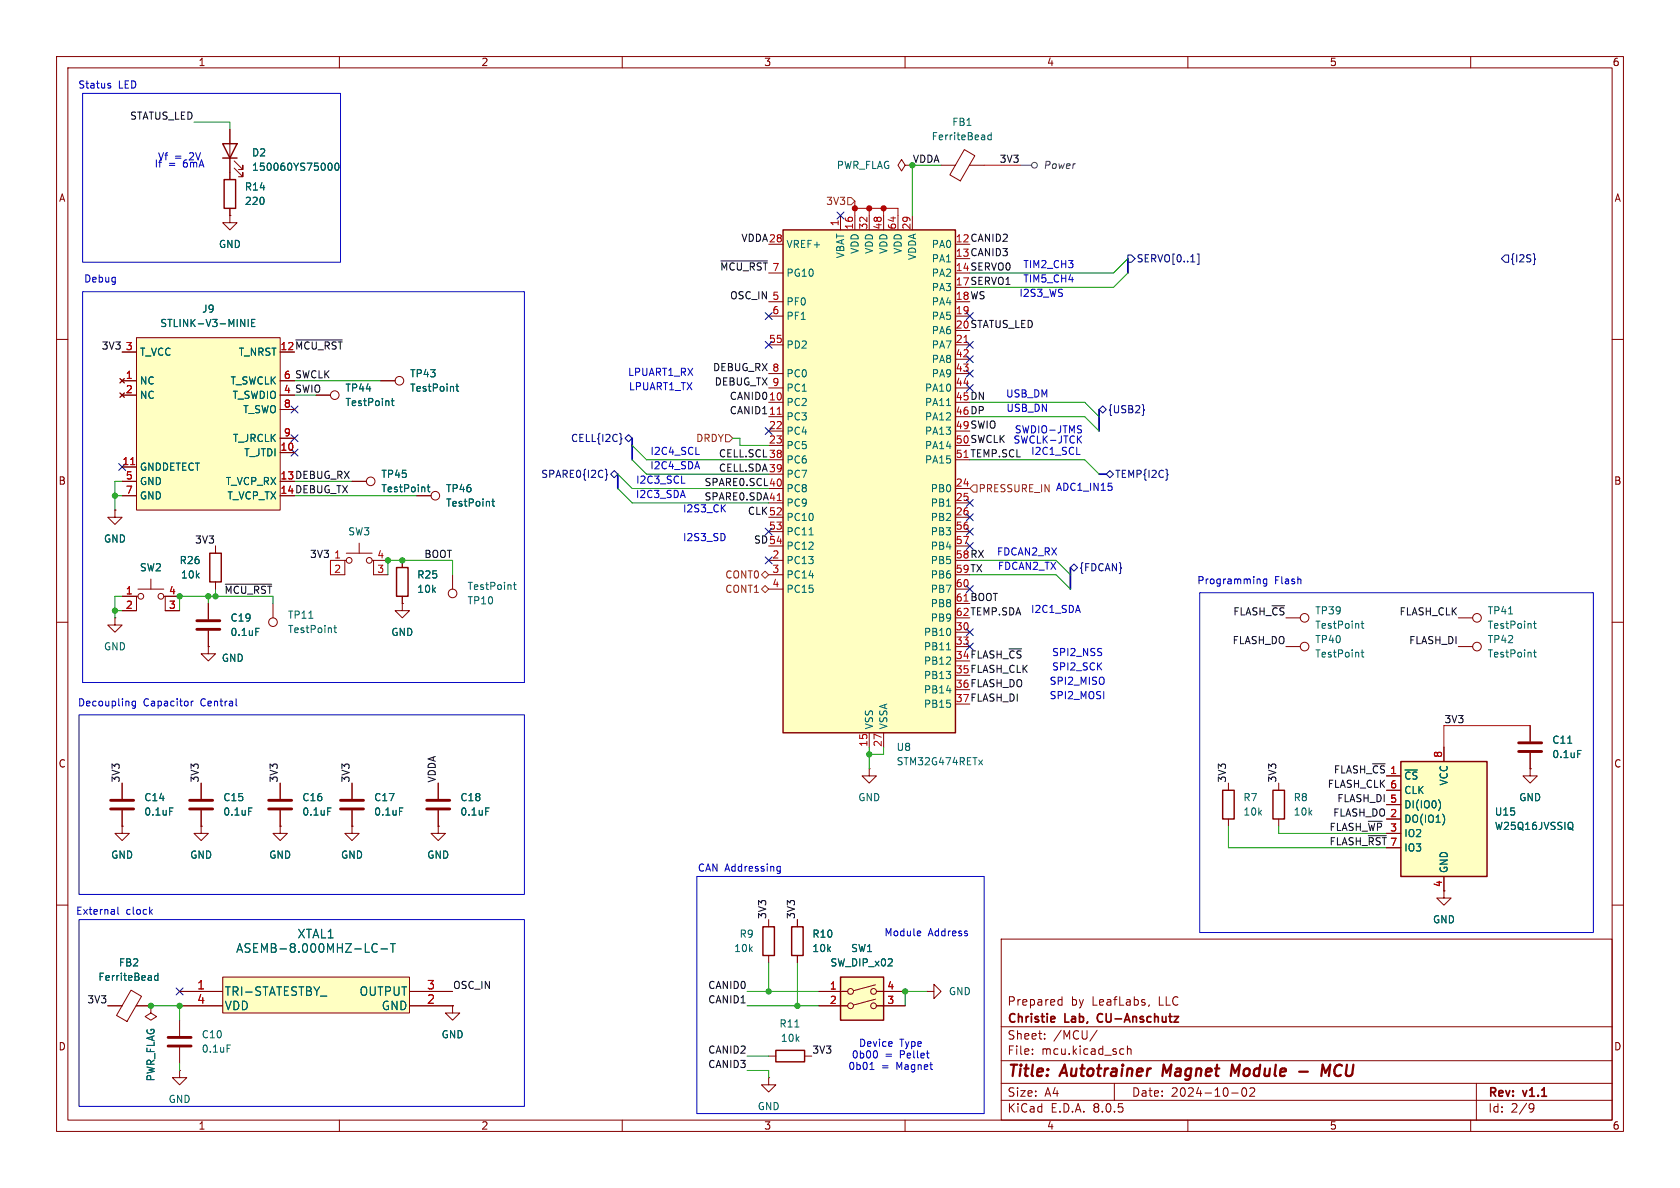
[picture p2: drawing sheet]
<svg xmlns="http://www.w3.org/2000/svg" width="297mm" height="210mm" viewBox="0 0 297 210" stroke-linecap="round" stroke-linejoin="round" font-family="sans-serif">
<g fill="none" stroke="#840000" stroke-width=".18">
<path d="M10 10h277v190h-277zM12 12h273v186h-273zM60 10v2M110 10v2M160 10v2M210 10v2M260 10v2M10 60h2M285 60h2M10 110h2M285 110h2M10 160h2"/>
<path d="M285 160h2M177 166h108v32h-108zM187.2 177.6h.5M187.2 176.8h.5M187.7 176.2v1.5M203.2 177.6l-.2 .3M60 198v2M110 198v2M160 198v2M177 194.5h108M177 191.5h108M177 187.5h108"/>
<path d="M177 181.5h108M182.5 186.3v.1M182.5 185.5v.1M184.7 183.6v.1M184.7 182.8v.1M194 182.1l-1.3 2M197 191.5v3M198.2 185.4l.5 .1M198.7 186.3l-.5 .1M199.3 185.5l.2-.1 .4 .1 .1 .9M199.3 184.9v1.5M210 198v2"/>
<path d="M217.7 193.2h1.2M219.7 192.4l.2-.1a.81 .81 0 0 1 .6 .6 .81 .81 0 0 1-.3 .8l-.2 .1a.81 .81 0 0 1-.3-1.4zM221 192.4l.5-.1 .2 .1 .1 .3-.9 1.1h.9M260 198v2M261 191.5v6.5M270.6 195.1l.5 .1a.99 .99 0 0 1-.4 1.4h-.2M271.2 195.7l-.3 .3h-.3"/>
</g>
<path d="M205.7 188.2l-.2 2M219.2 188.2l-.9 1.4-.5-1.4-.2 2M229.7 189.4h1.5M233.6 190.2l.2-2 .5 1.4 .9-1.4-.3 2M236.2 188.5a1.27 1.27 0 0 0 0 1.6" fill="none" stroke="#840000" stroke-width=".4"/>
<path d="M186.4 179.8l.1 .2-.7 .2M194.1 179.4l-.1 .4 .1 .7" fill="none" stroke="#840000" stroke-width=".3"/>
<path d="M247.6 134.6h15.3v20.3h-15.3z" fill="#ffffc2"/>
<path d="M247.6 134.6h15.3v20.3h-15.3z" fill="none" stroke="#840000" stroke-width=".25"/>
<path d="M20.3 90.2v1.2h1.3l-1.3 1.3-1.3-1.3h1.3M20.3 90.2h.1M20.3 109.2v1.3h1.3l-1.3 1.3-1.3-1.3h1.3M20.3 109.2h.1M245.1 137.2h2.5M245.1 139.7h2.5M255.3 132.1v2.5M245.1 144.8h2.5M245.1 147.3h2.5M245.1 142.2h2.5M255.3 154.9v2.6" fill="none" stroke="#840000" stroke-width=".18"/>
<path d="M254.4 141.4a1.49 1.49 0 0 1 0 1.8M255.3 144.5v.8M277.9 145.4a.91 .91 0 0 1 0 1.2l.2 .2" fill="none" stroke="#006464" stroke-width=".18"/>
<path d="M24.1 59.7h25.4v30.5h-25.4z" fill="#ffffc2"/>
<g fill="none" stroke="#840000" stroke-width=".18">
<path d="M24.1 59.7h25.4v30.5h-25.4zM21.2 66.9l.8 .8M21.2 69.5l.8 .7M21.6 67.3h2.5M21.6 69.9h2.5M21.6 62.2h2.5M22 66.9l-.8 .8M22 69.5l-.8 .7M49.5 67.3h2.6M49.5 72.4h2.6M49.5 77.5h2.6M55.9 69.9h2.5"/>
<path d="M67.3 67.3h2.5M21.6 85.1h2.5M21.6 87.6h2.5M21.6 82.6h2.5M49.5 80h2.6M58.4 99.1h2.6M61.2 99.1h-.2v2.5h-2.6M61.2 97.8h4.6M62.2 85.1h2.6M63.5 96v1.8M65.8 99.1h.2v2.5h2.6M66 99.1h2.6"/>
<path d="M71.1 99.1v1.2M73.7 87.6h2.5M71.1 105.4v1.3M227.3 109.2h2.6M227.3 114.3h2.6M257.8 109.2h2.5M257.8 114.3h2.5M153.7 135.9v1.3h1.2l-1.2 1.2-1.3-1.2h1.3M153.7 135.9h.1M217.2 138.4v1.3M226.1 138.4v1.3M270.5 135.9v1.3h1.3l-1.3 1.2-1.3-1.2h1.3"/>
<path d="M270.5 135.9h.1M270.5 128.3v2.8M270.5 133.1v2.8M217.2 144.8v1.3M226.1 144.8v1.3M255.3 157.5v1.3h1.2l-1.2 1.2-1.3-1.2h1.3"/>
<circle cx="59.2" cy="69.8" r=".76"/>
<circle cx="70.6" cy="67.3" r=".76"/>
<circle cx="61.7" cy="99.1" r=".51"/>
<circle cx="65.3" cy="99.1" r=".51"/>
<circle cx="65.5" cy="85.1" r=".76"/>
<circle cx="77" cy="87.6" r=".76"/>
<circle cx="230.6" cy="109.2" r=".76"/>
<circle cx="230.6" cy="114.3" r=".76"/>
<circle cx="261.1" cy="114.3" r=".76"/>
<circle cx="261.1" cy="109.2" r=".76"/>
</g>
<path d="M23.1 82.1h.7" fill="none" stroke="#a90000" stroke-width=".18"/>
<g fill="none" stroke="#006464" stroke-width=".18">
<path d="M42.5 56.5l.8 1.2v-1.2M43.9 56.5v1.2M44.5 57.1h.4M45.1 56.5h-.6v1.2h.6M69.2 70.9h.5M69.4 70.4v1.1l.3 .2M80.6 68.3h.5M80.8 67.9v1.1l.3 .2M75.5 86.1h.5M75.7 85.7v1.1l.3 .1M87 88.6h.4M87.1 88.2v1.1l.3 .2"/>
<path d="M240.6 110.2h.5M240.6 115.3h.5M240.8 109.8v1.1l.3 .2M240.8 114.9v1.1l.3 .1M266.7 108.5h.7M271.1 110.2h.5M271.1 115.3h.5M271.3 109.8v1.1l.3 .2M271.3 114.9v1.1l.3 .1M277.2 131.4h.7M278.9 132.7h.6"/>
</g>
<path d="M70.1 100.3h2v5.1h-2zM216.2 139.7h2v5.1h-2zM225 139.7h2.1v5.1h-2.1z" fill="none" stroke="#840000" stroke-width=".25"/>
<path d="M268.5 132.8h4M268.5 131.3h4" fill="none" stroke="#840000" stroke-width=".51"/>
<path d="M148.6 172.7h7.6v7.6h-7.6z" fill="#ffffc2"/>
<g fill="none" stroke="#840000" stroke-width=".18">
<path d="M160 29.2l-.6-1-.7 1 .7 1 .6-1h1.3M166.4 29.2h2.5M170.5 26.4l1.8 1.1-2.5 4.5-1.9-1.1zM171.4 29.2h2.6M21.6 105.4h2.5M24.4 105.4h-.3v2.6h-2.5M24.4 104.1h4.6M26.7 102.4v1.7M29 105.4h.2v2.6h2.5M29.2 105.4h2.5M21.6 138.4v2.8M21.6 146.1v1.2h1.3l-1.3 1.3-1.3-1.3h1.3"/>
<path d="M21.6 146.1h.1M21.6 143.3v2.8M35.6 146.1v1.2h1.2l-1.2 1.3-1.3-1.3h1.3M35.6 146.1h.1M19 177.8h2.6M23.2 175l1.8 1.1-2.5 4.5-1.9-1.1zM24.1 177.8h2.6M80 177.8v1.3h1.3l-1.3 1.2-1.3-1.2h1.3M80 177.8h.1M135.9 162.6v1.2M135.9 168.9v1.3M141 162.6v1.2"/>
<path d="M141 168.9v1.3M144.8 175.3h5.1M144.8 177.8h5.1M154.8 176.6l-3.9 1.1M154.8 174.1l-3.9 1M154.9 175.3h5.1M154.9 177.8h5.1M163.8 175.3h1.3v-1.3l1.3 1.3-1.3 1.2v-1.2M163.8 175.3h.1M31.7 189.2v1.3h1.3l-1.3 1.3-1.2-1.3h1.2M31.7 189.2h.1M31.7 180.3v2.8"/>
<path d="M31.7 185.2v2.8M135.9 190.5v1.3h1.3l-1.3 1.2-1.3-1.2h1.3M135.9 190.5h.1M135.9 186.7h1.3M142.2 186.7h1.3"/>
<circle cx="24.9" cy="105.4" r=".51"/>
<circle cx="28.4" cy="105.4" r=".51"/>
<circle cx="150.4" cy="175.3" r=".51"/>
<circle cx="150.4" cy="177.8" r=".51"/>
<circle cx="154.4" cy="175.3" r=".51"/>
<circle cx="154.4" cy="177.8" r=".51"/>
</g>
<path d="M134.9 163.8h2v5.1h-2zM140 163.8h2v5.1h-2zM148.6 172.7h7.6v7.6h-7.6zM137.2 185.7h5v2h-5z" fill="none" stroke="#840000" stroke-width=".25"/>
<path d="M175.2 23.4v1.3M175.2 23.9h-.3l-.3 .2 .2 .5h.4M30 142.8h.6M27.9 172v1.3M27.9 172.5h-.3l-.3 .2 .1 .5h.5M40.1 184.7h.7M140.5 181.6h.8" fill="none" stroke="#006464" stroke-width=".18"/>
<path d="M19.6 143h4M19.6 141.5h4M29.7 184.9h4.1M29.7 183.4h4.1" fill="none" stroke="#840000" stroke-width=".51"/>
<path d="M138.4 40.6h30.5v88.9h-30.5z" fill="#ffffc2"/>
<path d="M39.4 25.4h2.5l-1.3 2.5zM39.4 27.9h2.5M39.6 31.8h2.1v5h-2.1zM138.4 40.6h30.5v88.9h-30.5zM37.1 97.8h2v5.1h-2z" fill="none" stroke="#840000" stroke-width=".25"/>
<g fill="none" stroke="#840000" stroke-width=".18">
<path d="M40.6 38.1v1.3h1.3l-1.3 1.2-1.2-1.2h1.2M40.6 38.1h.1M40.6 22.9v8.9M40.6 36.8v1.3M41.4 29.7l1.5 1.5v-.7v.7h-.7M41.4 28.4l1.5 1.6v-.8v.8h-.7M148.6 38.1v2.5M151.1 38.1v2.5M153.7 38.1v2.5M156.2 38.1v2.5M158.7 38.1v2.5M161.3 38.1v2.5"/>
<path d="M135.9 55.9h2.5M135.9 43.2h2.5M135.9 53.3h2.5M168.9 55.9h2.5M135.9 71.1h2.5M135.9 73.7h2.5M135.9 61h2.5M135.9 76.2h2.5M135.9 78.7h2.5M135.9 66h2.5M135.9 68.6h2.5M168.9 61h2.5"/>
<path d="M168.9 63.5h2.5M168.9 66h2.5M168.9 68.6h2.5M38.1 96.5v1.3M135.9 99.1h2.5M135.9 86.4h2.5M135.9 88.9h2.5M135.9 91.4h2.5M135.9 81.3h2.5M135.9 83.8h2.5M135.9 94h2.5M135.9 96.5h2.5"/>
<path d="M168.9 86.4h2.5M168.9 88.9h2.5M168.9 91.4h2.5M168.9 94h2.5M168.9 96.5h2.5M36.8 114.3v1.3h-1.2l1.2 1.2 1.3-1.2h-1.3M36.8 114.3h.1M36.8 106.7v2.8M36.8 111.5v2.8M38.1 102.9v1.2M80 101.6v2.5M135.9 101.6h2.5"/>
<path d="M135.9 104.1h2.5M168.9 111.8h2.5M168.9 114.3h2.5M168.9 104.1h2.5M35.6 138.4v2.8M49.5 138.4v2.8M62.2 138.4v2.8M77.5 138.4v2.8M153.7 129.5v2.6M156.2 129.5v2.6M35.6 143.3v2.8M49.5 146.1v1.2h1.3l-1.3 1.3-1.2-1.3h1.2"/>
<path d="M49.5 146.1h.1M49.5 143.3v2.8M62.2 146.1v1.2h1.3l-1.3 1.3-1.2-1.3h1.2M62.2 146.1h.1M62.2 143.3v2.8M77.5 146.1v1.2h1.2l-1.2 1.3-1.3-1.3h1.3M77.5 146.1h.1M77.5 143.3v2.8M26.7 177.8v1.3l1 .6-1 .6-1-.6 1-.6M26.7 177.8h.1"/>
<circle cx="80" cy="104.9" r=".76"/>
</g>
<path d="M137.4 73.2h.7M170.4 60.5h.7M137.4 88.5h.7" fill="none" stroke="#a90000" stroke-width=".18"/>
<g fill="none" stroke="#006464" stroke-width=".18">
<path d="M58.2 28.9l.1-.1a.68 .68 0 0 1 .4 .7 .68 .68 0 0 1-.4 .6l-.1-.1M59.4 28.9l.1-.1a.68 .68 0 0 1 .4 .7 .68 .68 0 0 1-.4 .6 .84 .84 0 0 1-.1-1.2zM167.3 71.7h.8M143 94.6h.8M45.2 111.1h.6M90.8 103.4h.4M90.9 102.9v1.1l.3 .2M167.3 114.9h.8M173 134.4l.7 .8M173.7 134.4l-.7 .8M44 142.8h.6M57.9 142.8h.6"/>
<path d="M70.6 142.8h.6M85.9 142.8h.6"/>
</g>
<path d="M34.8 111.3h4.1M34.8 109.7h4.1M33.5 143h4.1M33.5 141.5h4.1M47.5 143h4.1M47.5 141.5h4.1M60.2 143h4.1M60.2 141.5h4.1M75.4 143h4.1M75.4 141.5h4.1" fill="none" stroke="#840000" stroke-width=".51"/>
<path d="M39.4 172.7h33v6.4h-33z" fill="#ffffc2"/>
<g fill="none" stroke="#840000" stroke-width=".18">
<path d="M40.6 38.1h.1M40.6 22.9v2.5M40.6 27.9v3.9M40.6 36.8v1.3M21.2 66.9l.8 .8M21.2 69.5l.8 .7M21.6 67.3h2.5M21.6 69.9h2.5M21.6 62.2h2.5M22 66.9l-.8 .8M22 69.5l-.8 .7M49.5 67.3h2.6"/>
<path d="M49.5 72.4h2.6M49.5 77.5h2.6M55.9 69.9h2.5M67.3 67.3h2.5M20.3 90.2h.1M21.6 87.6h2.5M21.6 85.1h2.5M21.6 82.6h2.5M38.1 96.5v1.3M49.5 80h2.6M62.2 85.1h2.6M71.1 99.1v1.2"/>
<path d="M73.7 87.6h2.5M21.6 105.4h2.5M21.6 108h2.5M29.2 105.4h2.5M29.2 108h2.5M36.8 114.3h.1M36.8 106.7v2.8M36.8 111.5v2.8M38.1 102.9v1.2M48.3 106.7v2.5M71.1 106.7v1.3h1.3l-1.3 1.2-1.3-1.2h1.3M71.1 106.7h.1"/>
<path d="M71.1 105.4v1.3M21.6 138.4v2.8M35.6 138.4v2.8M49.5 138.4v2.8M62.2 138.4v2.8M77.5 138.4v2.8M245.1 137.2h2.5M245.1 139.7h2.5M255.3 132.1v2.5M270.5 135.9h.1M270.5 128.3v2.8M270.5 133.1v2.8"/>
<path d="M21.6 146.1h.1M21.6 143.3v2.8M35.6 146.1h.1M35.6 143.3v2.8M49.5 146.1h.1M49.5 143.3v2.8M62.2 146.1h.1M62.2 143.3v2.8M77.5 146.1h.1M77.5 143.3v2.8M245.1 144.8h2.5M245.1 147.3h2.5"/>
<path d="M245.1 142.2h2.5M255.3 154.9v2.6M19 177.8h2.6M24.1 177.8h2.6M26.7 177.8h.1M31.7 175.3h7.7M31.7 177.8h7.7M39.4 172.7h33v6.4h-33zM72.4 175.3h7.6M72.4 177.8h7.6M80 177.8h.1M141 162.6v1.2"/>
<path d="M141 168.9v1.3M144.8 175.3h5.1M144.8 177.8h5.1M154.9 175.3h5.1M154.9 177.8h5.1"/>
<circle cx="48.3" cy="110" r=".76"/>
</g>
<g fill="none" stroke="#006464" stroke-width=".18">
<path d="M58.2 28.9l.1-.1a.68 .68 0 0 1 .4 .7 .68 .68 0 0 1-.4 .6l-.1-.1M59.4 28.9l.1-.1a.68 .68 0 0 1 .4 .7 .68 .68 0 0 1-.4 .6 .84 .84 0 0 1-.1-1.2zM42.5 56.5l.8 1.2v-1.2M43.9 56.5v1.2M44.5 57.1h.4M45.1 56.5h-.6v1.2h.6M69.2 70.9h.5M69.4 70.4v1.1l.3 .2M80.6 68.3h.5M80.8 67.9v1.1l.3 .2M75.5 86.1h.5M75.7 85.7v1.1l.3 .1"/>
<path d="M87 88.6h.4M87.1 88.2v1.1l.3 .2M45.2 111.1h.6M54.6 109.3h.7M59 111h.5M59.2 110.6v1.1l.3 .1M277.2 131.4h.7M278.9 132.7h.6M30 142.8h.6M44 142.8h.6M57.9 142.8h.6M70.6 142.8h.6"/>
<path d="M85.9 142.8h.6M254.4 141.4a1.49 1.49 0 0 1 0 1.8M255.3 144.5v.8M277.9 145.4a.91 .91 0 0 1 0 1.2l.2 .2M27.9 172v1.3M27.9 172.5h-.3l-.3 .2 .1 .5h.5M56.6 176.1h1.2M65.8 168l.1 .1a.53 .53 0 0 0 .8 .1M66.7 167l-.1-.1a.55 .55 0 0 0-.8 .3M67.3 167.8h1.2M69 166.8h.9M69.5 166.8v1.5"/>
</g>
<g fill="none" stroke="#484848" stroke-width=".18">
<path d="M180.3 29.2h2.1"/>
<circle cx="182.9" cy="29.2" r=".51"/>
</g>
<path d="M149.9 34.9h.6l.6 .7-.6 .6h-.6zM128.3 76.8h.6l.6 .7-.6 .6h-.6zM172.1 85.7h.6v1.3h-.6l-.7-.6zM134.6 101.6l.7-.6 .6 .6-.6 .6zM134.6 104.1l.7-.6 .6 .6-.6 .7z" fill="none" stroke="#725600" stroke-width=".18"/>
<g fill="none" stroke="#000084" stroke-width=".18">
<path d="M148 37.5l1.2 1.2M149.2 37.5l-1.2 1.2M135.3 55.3l1.2 1.2M136.5 55.3l-1.2 1.2M170.8 55.3l1.3 1.2M172.1 55.3l-1.3 1.2M199.4 45.1h.6l.7 .6-.7 .7h-.6zM211.7 44.9h.3v1.8h-.3M266.1 45.1h.6v1.3h-.6l-.7-.7zM271.2 44.9l.1 .7 .2 .2-.2 .2-.1 .7M51.5 76.9l1.2 1.2M51.5 79.4l1.2 1.2"/>
<path d="M51.5 71.8l1.2 1.2M52.7 76.9l-1.2 1.2M52.7 79.4l-1.2 1.2M52.7 71.8l-1.2 1.2M109.7 76.7l.1 .7 .2 .2-.2 .1-.1 .8M110.5 77.5l.6-.7 .7 .7-.7 .6zM135.3 60.4l1.2 1.2M135.3 75.6l1.2 1.2M136.5 60.4l-1.2 1.2M136.5 75.6l-1.2 1.2M170.8 65.4l1.3 1.2M170.8 68l1.3 1.2"/>
<path d="M170.8 62.9l1.3 1.2M170.8 60.4l1.3 1.2M172.1 62.9l-1.3 1.2M172.1 65.4l-1.3 1.2M172.1 68l-1.3 1.2M172.1 60.4l-1.3 1.2M194.9 71.8l.7 .6-.7 .6-.6-.6zM202.1 71.6l.1 .7 .1 .2-.1 .2-.1 .7M21 81.9l1.2 1.3M22.2 81.9l-1.2 1.3M107 82.9l.2 .2v.6l.2 .2-.2 .2v.6l-.2 .2M107.9 83.8l.7-.6 .6 .6-.6 .7z"/>
<path d="M135.3 93.4l1.2 1.2M135.3 98.5l1.2 1.2M136.5 93.4l-1.2 1.2M136.5 98.5l-1.2 1.2M170.8 93.4l1.3 1.2M170.8 90.8l1.3 1.2M170.8 95.9l1.3 1.2M170.8 88.3l1.3 1.2M172.1 93.4l-1.3 1.2M172.1 90.8l-1.3 1.2M172.1 95.9l-1.3 1.2M172.1 88.3l-1.3 1.2"/>
<path d="M195.6 83.8l.6-.6 .6 .6-.6 .7zM206.4 83.9h.1l-.1 .1M170.8 111.2l1.3 1.2M170.8 113.7l1.3 1.2M170.8 103.5l1.3 1.2M172.1 111.2l-1.3 1.2M172.1 113.7l-1.3 1.2M172.1 103.5l-1.3 1.2M189.2 100.3l.7-.6 .6 .6-.6 .7zM31.1 174.7l1.3 1.2M32.4 174.7l-1.3 1.2"/>
</g>
<path d="M127.5 46.1h8.2M52.3 60.1h8.2M39.8 103.3h8.2M241.9 147.7h3.2" fill="none" stroke="#0f0f0f" stroke-width=".18"/>
<g fill="none" stroke="#0000c2" stroke-width=".18">
<path d="M14.6 16.5h45.6v29.9h-45.6zM19.2 15.1l.3 .1 .1 .2-.2 .2h-.2M19.2 14.7l.3 .1M14.6 51.6h78.1v69.1h-78.1zM190.7 77.6l.5 .7M191 75.9l.2 .3-.2 .3M191 75.3h.2M191.2 77.1l-.7 .7M120.5 85.4h.6M123 80.3h.6M190.3 80.3h.7M196.5 86v.6"/>
<path d="M212.1 104.8h69.6v60h-69.6zM222.6 102.4l.2 .1v.7M223.9 102.4v1l-.2 .2h-.3M223.9 102.4h-.3l-.3 .2 .2 .5h.4M14 126.4h78.7v31.7h-78.7zM23.9 123.9v1.1l-.2 .2h-.3M23.9 124l-.3-.1-.3 .3 .2 .5h.4M33.8 123.9v.9M34.2 123.9l-.4 .3M41.7 124.6l.2 .2M123.2 154.9h50.8v42h-50.8zM137.5 153.9h.4"/>
<path d="M137.5 153.2h.4M137.9 153.2v1l-.2 .2h-.3M14 162.6h78.7v33h-78.7zM20.8 160.3v1.1l.2 .2M26.6 161.1l.3 .5M26.9 160.8l-.4 .5M162.6 164.6l.2 .3-.6 .1M162.7 165.4h-.1M153.8 189.1h.7M154 188l.2-.2v1.3M155 185.9l.1 .6-.2 .5M157.7 184.2v.2l-.6 .2"/>
<path d="M163.8 186.2h.5M164.1 187h.2"/>
</g>
<path d="M199.4 45.7v2.6M111.8 77.5v3.8M194.3 72.4v3.8M109.2 83.8v2.6M194.3 83.8h1.3M189.2 100.3v3.8" fill="none" stroke="#000084" stroke-width=".3"/>
<g fill="none" stroke="#009600" stroke-width=".18">
<path d="M34.3 21.6h6.3v1.3M166.4 29.2h-5.1v8.9M199.4 48.3l-2.6 2.5h-25.4M199.4 45.7l-2.6 2.6h-25.4M52.1 69.9h3.8M52.1 67.3h15.2M111.8 78.7l2.5 2.6h21.6M129.5 77.5h1.3v1.2h5.1M171.4 71.1h20.4l2.5 2.6M171.4 73.7h20.4l2.5 2.5M20.3 87.6h1.3M21.6 85.1h-1.3v5.1"/>
<path d="M52.1 85.1h10.1M52.1 87.6h21.6M109.2 83.8l2.6 2.6h24.1M109.2 86.4l2.6 2.5h24.1M111.8 81.3l2.5 2.5h21.6M171.4 99.1h15.3l2.5 2.5M171.4 81.3h20.4l2.5 2.5M20.3 108h1.3M21.6 105.4h-1.3v3.8M36.8 105.4v1.3M38.1 104.1v1.3M48.3 106.7v-1.3h-16.6v2.6"/>
<path d="M68.6 101.6v-2.5h11.4v2.5M171.4 101.6h15.3l2.5 2.5M153.7 132.1v3.8M156.2 132.1v1.3h-2.5M217.2 146.1v3.8h27.9M226.1 146.1v1.2h19M26.7 177.8h5v2.5M132.1 177.8h12.7M132.1 175.3h12.7M135.9 170.2v5.1M141 170.2v7.6M163.8 175.3h-3.8v2.5"/>
<path d="M31.7 188v1.2M132.1 186.7h3.8M132.1 189.2h3.8v1.3"/>
</g>
<path d="M151.1 36.8h7.6v1.3M151.1 35.6v2.5M153.7 36.8v1.3M156.2 36.8v1.3M174 29.2h6.3M58.4 99.1v2.5M270.5 128.3h-15.2v3.8" fill="none" stroke="#f00" stroke-width=".18"/>
<path d="M23.1 82.1h.7" fill="none" stroke="#a90000" stroke-width=".18"/>
<g fill="#009600" stroke="#009600" stroke-width=".18">
<circle cx="153.7" cy="133.4" r=".46"/>
<circle cx="161.3" cy="29.2" r=".46"/>
<circle cx="160" cy="175.3" r=".46"/>
<circle cx="135.9" cy="175.3" r=".46"/>
<circle cx="141" cy="177.8" r=".46"/>
<circle cx="71.1" cy="99.1" r=".46"/>
<circle cx="68.6" cy="99.1" r=".46"/>
<circle cx="20.3" cy="87.6" r=".46"/>
<circle cx="36.8" cy="105.4" r=".46"/>
<circle cx="38.1" cy="105.4" r=".46"/>
<circle cx="20.3" cy="108" r=".46"/>
<circle cx="31.7" cy="105.4" r=".46"/>
<circle cx="31.7" cy="177.8" r=".46"/>
<circle cx="26.7" cy="177.8" r=".46"/>
</g>
<g fill="#f00" stroke="#f00" stroke-width=".18">
<circle cx="151.1" cy="36.8" r=".46"/>
<circle cx="156.2" cy="36.8" r=".46"/>
<circle cx="153.7" cy="36.8" r=".46"/>
</g>
<g font-size="2.8" fill="#840000">
<text x="178" y="190.9">Title:</text>
<text x="187.7" y="190.9">Autotrainer</text>
<text x="206.4" y="190.9">Magnet</text>
<text x="219.3" y="190.9">Module</text>
<text x="236.9" y="190.9">MCU</text>
</g>
<g font-size="2.1" fill="#006464">
<text x="52.5" y="166.1">XTAL1</text>
<text x="41.7" y="168.6">ASEMB-8.000MHZ-LC-T</text>
<text x="39.6" y="176.2">TRI-STATESTBY_</text>
<text x="39.6" y="178.8">VDD</text>
<text x="63.5" y="176.2">OUTPUT</text>
<text x="67.4" y="178.8">GND</text>
</g>
<g font-size="2.1" fill="#a90000">
<text x="34.8" y="175">1</text>
<text x="34.8" y="177.5">4</text>
<text x="75.4" y="177.5">2</text>
<text x="75.4" y="175">3</text>
</g>
<g font-size="2.1" fill="#840000">
<text x="178" y="178">Prepared</text>
<text x="189.3" y="178">by</text>
<text x="193.1" y="178">LeafLabs,</text>
<text x="205" y="178">LLC</text>
<text x="178" y="184">Sheet:</text>
<text x="178" y="181.2">Christie</text>
<text x="186.2" y="184">/MCU/</text>
<text x="188.3" y="181.2">Lab,</text>
<text x="194.7" y="181.2">CU-Anschutz</text>
<text x="178" y="186.7">File:</text>
<text x="184.1" y="186.7">mcu.kicad_sch</text>
<text x="178" y="196.9">KiCad</text>
<text x="178" y="194.1">Size:</text>
<text x="184.7" y="194.1">A4</text>
<text x="185.7" y="196.9">E.D.A.</text>
<text x="193.3" y="196.9">8.0.5</text>
<text x="200" y="194.1">Date:</text>
<text x="207" y="194.1">2024-10-02</text>
<text x="263" y="194.3">Rev:</text>
<text x="263" y="196.9">Id:</text>
<text x="267.1" y="196.9">2/9</text>
<text x="269.4" y="194.3">v1.1</text>
</g>
<g font-size="1.8" fill="#840000">
<text x="35" y="11.9">1</text>
<text x="85" y="11.9">2</text>
<text x="135" y="11.9">3</text>
<text x="185" y="11.9">4</text>
<text x="235" y="11.9">5</text>
<text x="285" y="11.9">6</text>
<text x="10.3" y="35.9">A</text>
<text x="285.3" y="35.9">A</text>
<text x="49.5" y="62">12 ~{MCU_RST}</text>
<text x="50.1" y="69.6">4 SWIO</text>
<text x="10.3" y="85.9">B</text>
<text x="49.5" y="84.8">13 DEBUG_RX</text>
<text x="49.5" y="87.4">14 DEBUG_TX</text>
<text x="285.3" y="85.9">B</text>
<text x="10.3" y="135.9">C</text>
<text x="285.3" y="135.9">C</text>
<text x="234.9" y="149.5">FLASH_~{RST}</text>
<text x="10.3" y="185.9">D</text>
<text x="285.3" y="185.9">D</text>
<text x="35" y="199.9">1</text>
<text x="85" y="199.9">2</text>
<text x="135" y="199.9">3</text>
<text x="185" y="199.9">4</text>
<text x="235" y="199.9">5</text>
<text x="285" y="199.9">6</text>
</g>
<g font-size="1.8" fill="#0000c2">
<text x="13.7" y="15.9">Status</text>
<text x="20.9" y="15.9">LED</text>
<text x="27.2" y="29.8">If</text>
<text x="27.8" y="28.6">Vf</text>
<text x="29.7" y="29.8">=</text>
<text x="30.8" y="28.6">=</text>
<text x="32.5" y="29.8">6mA</text>
<text x="33.6" y="28.6">2V</text>
<text x="180.8" y="47.6">TIM2_CH3</text>
<text x="14.8" y="50.1">Debug</text>
<text x="180.1" y="52.7">I2S3_WS</text>
<text x="180.8" y="50.1">TIM5_CH4</text>
<text x="110.9" y="66.7">LPUART1_RX</text>
<text x="111.1" y="69.2">LPUART1_TX</text>
<text x="177.8" y="70.5">USB_DM</text>
<text x="177.8" y="73">USB_DN</text>
<text x="179.3" y="76.8">SWDIO-JTMS</text>
<text x="114.9" y="83.2">I2C4_SDA</text>
<text x="114.9" y="80.6">I2C4_SCL</text>
<text x="179.1" y="78.5">SWCLK-JTCK</text>
<text x="182.2" y="80.6">I2C1_SCL</text>
<text x="112.3" y="88.2">I2C3_SDA</text>
<text x="112.4" y="85.7">I2C3_SCL</text>
<text x="172.9" y="87.2">PRESSURE_IN ADC1_IN15</text>
<text x="120.6" y="95.9">I2S3_SD</text>
<text x="120.6" y="90.8">I2S3_CK</text>
<text x="176.2" y="98.4">FDCAN2_RX</text>
<text x="176.3" y="100.9">FDCAN2_TX</text>
<text x="211.6" y="103.5">Programming</text>
<text x="225.3" y="103.5">Flash</text>
<text x="182.2" y="108.6">I2C1_SDA</text>
<text x="185.9" y="116.2">SPI2_NSS</text>
<text x="185.9" y="118.7">SPI2_SCK</text>
<text x="13.7" y="125.1">Decoupling</text>
<text x="25.3" y="125.1">Capacitor</text>
<text x="35.6" y="125.1">Central</text>
<text x="185.5" y="123.8">SPI2_MOSI</text>
<text x="185.5" y="121.3">SPI2_MISO</text>
<text x="123.3" y="154.3">CAN Addressing</text>
<text x="13.4" y="161.9">External</text>
<text x="22.3" y="161.9">clock</text>
<text x="156.3" y="165.7">Module</text>
<text x="164.1" y="165.7">Address</text>
<text x="151.8" y="185.3">Device</text>
<text x="159" y="185.3">Type</text>
<text x="149.9" y="189.3">0b01</text>
<text x="150.5" y="187.3">0b00</text>
<text x="155.8" y="189.3">=</text>
<text x="156.4" y="187.3">=</text>
<text x="158.6" y="189.3">Magnet</text>
<text x="159.2" y="187.3">Pellet</text>
</g>
<g font-size="1.8" fill="#0f0f0f">
<text x="22.9" y="21.2">STATUS_LED</text>
<text x="161.3" y="28.9">VDDA</text>
<text x="176.6" y="28.9">3V3</text>
<text x="127.2" y="47.9">~{MCU_RST}</text>
<text x="131" y="42.8">VDDA28</text>
<text x="168.9" y="42.9">12 CANID2</text>
<text x="168.9" y="45.5">13 CANID3</text>
<text x="129" y="53">OSC_IN 5</text>
<text x="168.9" y="48">14 SERVO0</text>
<text x="168.9" y="50.5">17 SERVO1</text>
<text x="168.9" y="53.1">18 WS</text>
<text x="168.9" y="58.2">20 STATUS_LED</text>
<text x="17.9" y="61.9">3V3</text>
<text x="126" y="65.7">DEBUG_RX 8</text>
<text x="50.1" y="67.1">6 SWCLK</text>
<text x="126.3" y="68.2">DEBUG_TX 9</text>
<text x="128.9" y="70.8">CANID0</text>
<text x="135.8" y="70.9">10</text>
<text x="168.9" y="70.9">45 DN</text>
<text x="128.9" y="73.3">CANID1</text>
<text x="168.9" y="73.4">46 DP</text>
<text x="168.9" y="75.9">49 SWIO</text>
<text x="127" y="80.9">CELL.SCL 38</text>
<text x="127" y="83.5">CELL.SDA39</text>
<text x="168.9" y="78.5">50 SWCLK</text>
<text x="168.9" y="81">51 TEMP.SCL</text>
<text x="124.5" y="88.6">SPARE0.SDA41</text>
<text x="124.5" y="86">SPARE0.SCL 40</text>
<text x="132.1" y="91.1">CLK52</text>
<text x="34.4" y="96.2">3V3</text>
<text x="54.7" y="98.7">3V3</text>
<text x="74.9" y="98.7">BOOT</text>
<text x="133.2" y="96.2">SD54</text>
<text x="168.9" y="98.8">58 RX</text>
<text x="168.9" y="101.3">59 TX</text>
<text x="39.6" y="105.1">~{MCU_RST}</text>
<text x="168.9" y="106.4">61 BOOT</text>
<text x="168.9" y="109">62 TEMP.SDA</text>
<text x="217.8" y="114">FLASH_DO</text>
<text x="217.9" y="108.9">FLASH_~{CS}</text>
<text x="247.3" y="108.9">FLASH_CLK</text>
<text x="249" y="114">FLASH_DI</text>
<text x="168.9" y="116.6">34 FLASH_~{CS}</text>
<text x="168.9" y="119.1">35 FLASH_CLK</text>
<text x="168.9" y="121.7">36 FLASH_DO</text>
<text x="168.9" y="124.2">37 FLASH_DI</text>
<text x="255.3" y="127.9">3V3</text>
<text x="235.7" y="136.8">FLASH_~{CS}</text>
<text x="21.2" y="138.4" transform="rotate(-90 21.2 138.4)">3V3</text>
<text x="35.2" y="138.4" transform="rotate(-90 35.2 138.4)">3V3</text>
<text x="49.2" y="138.4" transform="rotate(-90 49.2 138.4)">3V3</text>
<text x="61.9" y="138.4" transform="rotate(-90 61.9 138.4)">3V3</text>
<text x="77.1" y="138.4" transform="rotate(-90 77.1 138.4)">VDDA</text>
<text x="216.8" y="138.4" transform="rotate(-90 216.8 138.4)">3V3</text>
<text x="225.7" y="138.4" transform="rotate(-90 225.7 138.4)">3V3</text>
<text x="234.6" y="139.4">FLASH_CLK 6</text>
<text x="236.3" y="141.9">FLASH_DI 5</text>
<text x="234.9" y="147">FLASH_~{WP}</text>
<text x="235.6" y="144.4">FLASH_DO 2</text>
<text x="135.5" y="162.6" transform="rotate(-90 135.5 162.6)">3V3</text>
<text x="140.6" y="162.6" transform="rotate(-90 140.6 162.6)">3V3</text>
<text x="15.3" y="177.5">3V3</text>
<text x="80" y="174.9">OSC_IN</text>
<text x="125.1" y="174.9">CANID0</text>
<text x="125.1" y="177.5">CANID1</text>
<text x="125.1" y="188.9">CANID3</text>
<text x="125.1" y="186.3">CANID2</text>
<text x="143.5" y="186.3">3V3</text>
</g>
<g font-size="1.8" fill="#006464">
<text x="168.2" y="22.5">FB1</text>
<text x="44.5" y="27.9">D2</text>
<text x="164.6" y="25">FerriteBead</text>
<text x="43.2" y="33.9">R14</text>
<text x="44.5" y="30.4">150060YS75000</text>
<text x="147.8" y="30.1">PWR_FLAG</text>
<text x="43.2" y="36.4">220</text>
<text x="38.6" y="44">GND</text>
<text x="138.9" y="44">VREF+</text>
<text x="149.5" y="45.8" transform="rotate(-90 149.5 45.8)">VBAT</text>
<text x="152" y="45" transform="rotate(-90 152 45)">VDD</text>
<text x="154.5" y="45" transform="rotate(-90 154.5 45)">VDD</text>
<text x="157.1" y="45" transform="rotate(-90 157.1 45)">VDD</text>
<text x="159.6" y="45" transform="rotate(-90 159.6 45)">VDD</text>
<text x="162.2" y="46.1" transform="rotate(-90 162.2 46.1)">VDDA</text>
<text x="164.6" y="44">PA0</text>
<text x="164.6" y="46.6">PA1</text>
<text x="138.9" y="49.1">PG10</text>
<text x="164.6" y="49.1">PA2</text>
<text x="164.6" y="51.7">PA3</text>
<text x="28.2" y="58">STLINK-V3-MINIE</text>
<text x="35.6" y="55.5">J9</text>
<text x="138.9" y="54.2">PF0</text>
<text x="138.9" y="56.7">PF1</text>
<text x="164.6" y="54.2">PA4</text>
<text x="164.6" y="56.7">PA5</text>
<text x="164.6" y="59.3">PA6</text>
<text x="24.6" y="63.1">T_VCC</text>
<text x="42.1" y="63.1">T_NRST</text>
<text x="138.9" y="61.8">PD2</text>
<text x="164.6" y="61.8">PA7</text>
<text x="164.6" y="64.4">PA8</text>
<text x="24.6" y="68.2">NC</text>
<text x="24.6" y="70.7">NC</text>
<text x="40.7" y="68.2">T_SWCLK</text>
<text x="41" y="70.7">T_SWDIO</text>
<text x="61" y="72">TestPoint</text>
<text x="61" y="69.4">TP44</text>
<text x="72.4" y="69.4">TestPoint</text>
<text x="72.4" y="66.9">TP43</text>
<text x="138.9" y="72">PC2</text>
<text x="138.9" y="66.9">PC0</text>
<text x="138.9" y="69.4">PC1</text>
<text x="163.4" y="69.4">PA10</text>
<text x="163.4" y="72">PA11</text>
<text x="164.6" y="66.9">PA9</text>
<text x="42.9" y="73.3">T_SWO</text>
<text x="138.9" y="74.5">PC3</text>
<text x="138.9" y="77.1">PC4</text>
<text x="163.4" y="74.5">PA12</text>
<text x="163.4" y="77.1">PA13</text>
<text x="24.6" y="83.4">GNDDETECT</text>
<text x="41.1" y="78.3">T_JRCLK</text>
<text x="43.1" y="80.9">T_JTDI</text>
<text x="138.9" y="79.6">PC5</text>
<text x="138.9" y="82.1">PC6</text>
<text x="163.4" y="79.6">PA14</text>
<text x="163.4" y="82.1">PA15</text>
<text x="24.6" y="86">GND</text>
<text x="24.6" y="88.5">GND</text>
<text x="39.8" y="86">T_VCP_RX</text>
<text x="40.1" y="88.5">T_VCP_TX</text>
<text x="67.3" y="87.2">TestPoint</text>
<text x="67.3" y="84.7">TP45</text>
<text x="78.7" y="89.8">TestPoint</text>
<text x="78.7" y="87.2">TP46</text>
<text x="138.9" y="84.7">PC7</text>
<text x="138.9" y="87.2">PC8</text>
<text x="138.9" y="89.8">PC9</text>
<text x="164.4" y="87.2">PB0</text>
<text x="164.4" y="89.8">PB1</text>
<text x="61.5" y="94.8">SW3</text>
<text x="138.9" y="92.3">PC10</text>
<text x="138.9" y="94.8">PC11</text>
<text x="164.4" y="92.3">PB2</text>
<text x="164.4" y="94.8">PB3</text>
<text x="18.3" y="96.1">GND</text>
<text x="24.6" y="101.2">SW2</text>
<text x="31.7" y="99.9">R26</text>
<text x="138.9" y="99.9">PC13</text>
<text x="138.9" y="97.4">PC12</text>
<text x="164.4" y="97.4">PB4</text>
<text x="164.4" y="99.9">PB5</text>
<text x="31.9" y="102.5">10k</text>
<text x="73.7" y="105">10k</text>
<text x="73.7" y="102.5">R25</text>
<text x="82.6" y="104.5">TestPoint</text>
<text x="82.6" y="107">TP10</text>
<text x="138.9" y="102.5">PC14</text>
<text x="138.9" y="105">PC15</text>
<text x="164.4" y="102.5">PB6</text>
<text x="164.4" y="105">PB7</text>
<text x="164.4" y="107.5">PB8</text>
<text x="40.6" y="110.1">C19</text>
<text x="40.6" y="112.6">0.1uF</text>
<text x="50.8" y="112.1">TestPoint</text>
<text x="50.8" y="109.6">TP11</text>
<text x="69.1" y="112.6">GND</text>
<text x="163.2" y="112.6">PB10</text>
<text x="164.4" y="110.1">PB9</text>
<text x="232.4" y="111.4">TestPoint</text>
<text x="232.4" y="108.8">TP39</text>
<text x="232.4" y="113.9">TP40</text>
<text x="262.9" y="113.9">TP42</text>
<text x="262.9" y="108.8">TP41</text>
<text x="262.9" y="111.4">TestPoint</text>
<text x="18.3" y="115.2">GND</text>
<text x="39.1" y="117.2">GND</text>
<text x="163.2" y="115.2">PB11</text>
<text x="163.2" y="117.7">PB12</text>
<text x="232.4" y="116.4">TestPoint</text>
<text x="262.9" y="116.4">TestPoint</text>
<text x="163.2" y="120.2">PB13</text>
<text x="163.2" y="122.8">PB14</text>
<text x="163.2" y="125.3">PB15</text>
<text x="154.5" y="129" transform="rotate(-90 154.5 129)">VSS</text>
<text x="157.1" y="129" transform="rotate(-90 157.1 129)">VSSA</text>
<text x="274.3" y="131.7">C11</text>
<text x="158.4" y="132.9">U8</text>
<text x="158.4" y="135.5">STM32G474RETx</text>
<text x="274.3" y="134.2">0.1uF</text>
<text x="25.4" y="141.8">C14</text>
<text x="39.4" y="141.8">C15</text>
<text x="53.3" y="141.8">C16</text>
<text x="66" y="141.8">C17</text>
<text x="81.3" y="141.8">C18</text>
<text x="151.6" y="141.8">GND</text>
<text x="219.7" y="141.8">R7</text>
<text x="228.6" y="141.8">R8</text>
<text x="248.2" y="138">~{CS}</text>
<text x="248.2" y="143.1">DI(IO0)</text>
<text x="248.2" y="140.6">CLK</text>
<text x="256.1" y="139" transform="rotate(-90 256.1 139)">VCC</text>
<text x="268.5" y="141.8">GND</text>
<text x="25.4" y="144.4">0.1uF</text>
<text x="39.4" y="144.4">0.1uF</text>
<text x="53.3" y="144.4">0.1uF</text>
<text x="66" y="144.4">0.1uF</text>
<text x="81.3" y="144.4">0.1uF</text>
<text x="219.7" y="144.4">10k</text>
<text x="228.6" y="144.4">10k</text>
<text x="248.2" y="145.6">DO(IO1)</text>
<text x="248.2" y="148.2">IO2</text>
<text x="264.2" y="144.4">U15</text>
<text x="264.2" y="146.9">W25Q16JVSSIQ</text>
<text x="19.6" y="152">GND</text>
<text x="33.5" y="152">GND</text>
<text x="47.5" y="152">GND</text>
<text x="60.2" y="152">GND</text>
<text x="75.4" y="152">GND</text>
<text x="248.2" y="150.7">IO3</text>
<text x="256.1" y="154.4" transform="rotate(-90 256.1 154.4)">GND</text>
<text x="130.7" y="166">R9</text>
<text x="143.5" y="166">R10</text>
<text x="253.2" y="163.4">GND</text>
<text x="17.3" y="173.6">FerriteBead</text>
<text x="20.9" y="171">FB2</text>
<text x="129.7" y="168.5">10k</text>
<text x="143.5" y="168.5">10k</text>
<text x="146.7" y="171">SW_DIP_x02</text>
<text x="150.4" y="168.5">SW1</text>
<text x="167.6" y="176.1">GND</text>
<text x="35.6" y="183.7">C10</text>
<text x="78" y="183.7">GND</text>
<text x="137.7" y="181.8">R11</text>
<text x="137.9" y="184.4">10k</text>
<text x="27.5" y="191.3" transform="rotate(-90 27.5 191.3)">PWR_FLAG</text>
<text x="35.6" y="186.3">0.1uF</text>
<text x="29.7" y="195.2">GND</text>
<text x="133.9" y="196.4">GND</text>
</g>
<text font-size="1.8" fill="#484848" x="184.4" y="30.1">Power</text>
<g font-size="1.8" fill="#725600">
<text x="146" y="36.4">3V3</text>
<text x="123" y="78.3">DRDY</text>
<text x="128.1" y="102.5">CONT0</text>
<text x="128.1" y="105">CONT1</text>
</g>
<g font-size="1.8" fill="#a90000">
<text x="148.3" y="40.1" transform="rotate(-90 148.3 40.1)">1</text>
<text x="150.9" y="40.7" transform="rotate(-90 150.9 40.7)">16</text>
<text x="153.4" y="40.7" transform="rotate(-90 153.4 40.7)">32</text>
<text x="156" y="40.7" transform="rotate(-90 156 40.7)">48</text>
<text x="158.5" y="40.7" transform="rotate(-90 158.5 40.7)">64</text>
<text x="161" y="40.7" transform="rotate(-90 161 40.7)">29</text>
<text x="136.5" y="48">7</text>
<text x="136.5" y="55.6">6</text>
<text x="168.9" y="55.6">19</text>
<text x="22.2" y="62">3</text>
<text x="49.5" y="62">12</text>
<text x="135.8" y="60.7">55</text>
<text x="168.9" y="60.7">21</text>
<text x="168.9" y="63.2">42</text>
<text x="168.9" y="65.8">43</text>
<text x="22.2" y="67.1">1</text>
<text x="22.2" y="69.6">2</text>
<text x="50.1" y="69.6">4</text>
<text x="50.1" y="67.1">6</text>
<text x="168.9" y="68.3">44</text>
<text x="50.1" y="72.1">8</text>
<text x="50.1" y="77.2">9</text>
<text x="135.8" y="73.4">11</text>
<text x="135.8" y="75.9">22</text>
<text x="21.5" y="82.3">11</text>
<text x="49.5" y="79.8">10</text>
<text x="135.8" y="78.5">23</text>
<text x="22.2" y="84.8">5</text>
<text x="22.2" y="87.4">7</text>
<text x="49.5" y="84.8">13</text>
<text x="49.5" y="87.4">14</text>
<text x="168.9" y="86.1">24</text>
<text x="168.9" y="88.6">25</text>
<text x="135.8" y="93.7">53</text>
<text x="168.9" y="91.2">26</text>
<text x="168.9" y="93.7">56</text>
<text x="59" y="98.8">1</text>
<text x="59" y="101.3">2</text>
<text x="66.6" y="101.3">3</text>
<text x="66.6" y="98.8">4</text>
<text x="136.5" y="98.8">2</text>
<text x="136.5" y="101.3">3</text>
<text x="168.9" y="96.3">57</text>
<text x="22.2" y="105.2">1</text>
<text x="22.2" y="107.7">2</text>
<text x="29.8" y="107.7">3</text>
<text x="29.8" y="105.2">4</text>
<text x="136.5" y="103.9">4</text>
<text x="168.9" y="103.9">60</text>
<text x="168.9" y="111.5">30</text>
<text x="168.9" y="114">33</text>
<text x="153.4" y="132.1" transform="rotate(-90 153.4 132.1)">15</text>
<text x="156" y="132.1" transform="rotate(-90 156 132.1)">27</text>
<text x="245.7" y="136.9">1</text>
<text x="255" y="134.1" transform="rotate(-90 255 134.1)">8</text>
<text x="245.7" y="142">5</text>
<text x="245.7" y="139.4">6</text>
<text x="245.7" y="147.1">3</text>
<text x="245.7" y="149.6">7</text>
<text x="245.7" y="144.5">2</text>
<text x="255" y="156.9" transform="rotate(-90 255 156.9)">4</text>
<text x="146.6" y="175">1</text>
<text x="146.6" y="177.5">2</text>
<text x="156.8" y="177.5">3</text>
<text x="156.8" y="175">4</text>
</g>
<g font-size="1.8" fill="#000084">
<text x="200.9" y="46.6">SERVO[0..1]</text>
<text x="266.9" y="46.6">{I2S}</text>
<text x="195.8" y="73.3">{USB2}</text>
<text x="100.8" y="78.3">CELL{I2C}</text>
<text x="95.6" y="84.7">SPARE0{I2C}</text>
<text x="197" y="84.7">TEMP{I2C}</text>
<text x="190.7" y="101.2">{FDCAN}</text>
</g>
</svg>
